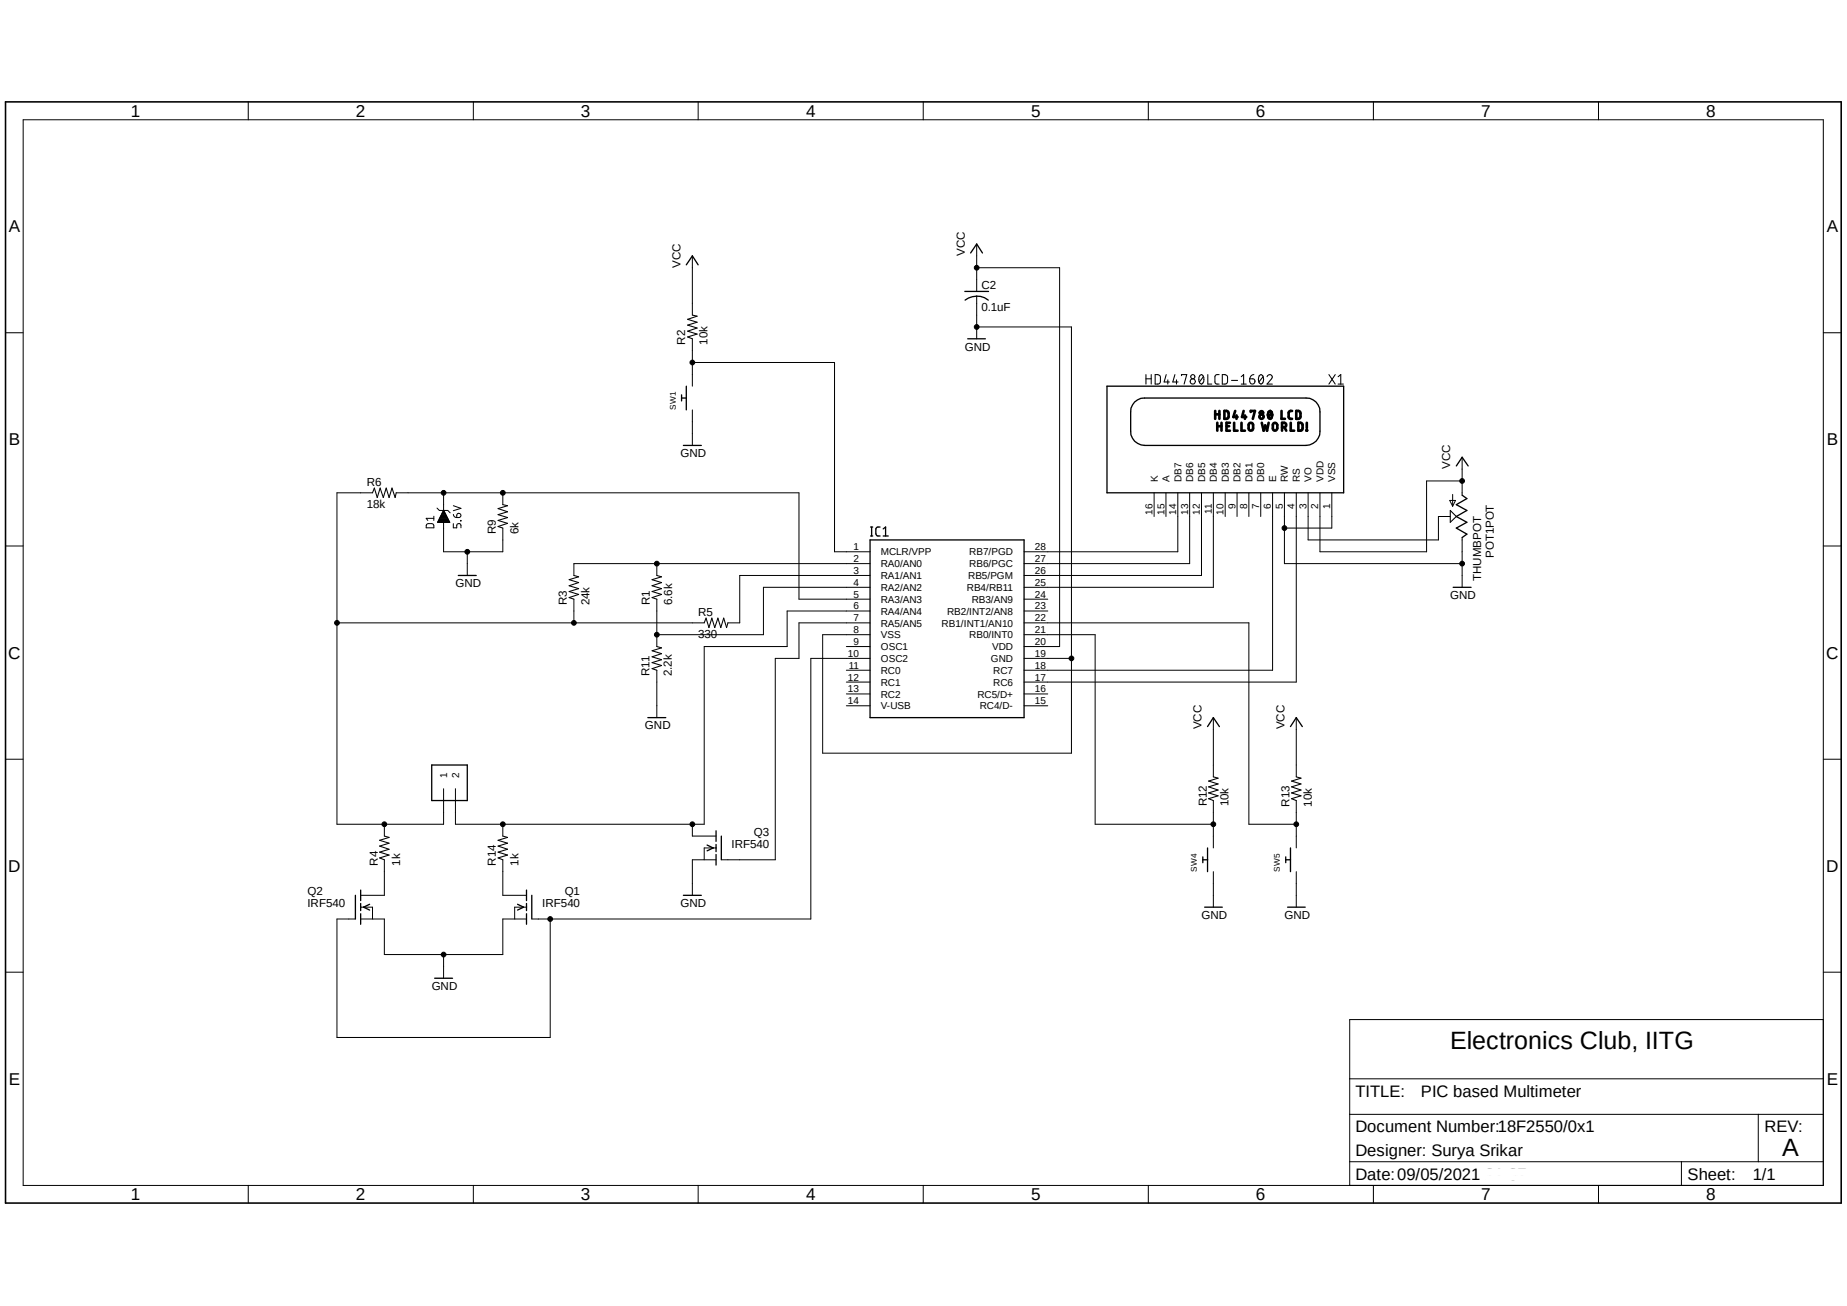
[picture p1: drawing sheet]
<svg xmlns="http://www.w3.org/2000/svg" width="297mm" height="210mm" viewBox="0 0 297 210" stroke-linecap="round" stroke-linejoin="round" font-family="sans-serif">
<path d="M.6 16.1l295.8 177.7M296.4 16.1l-295.8 177.7" fill="none" stroke="#fff" stroke-width=".16"/>
<g fill="none" stroke="#000" stroke-width=".17">
<path d="M111.3 50.7l.8 .1-1.5 .6 1.5 .4-1.5 .5 1.5 .4-1.5 .6 1.5 .4-1.5 .5 .7 .3M59.9 79.2l.3-.7 .5 1.5 .4-1.5 .5 1.5 .5-1.5 .5 1.5 .4-1.5 .5 1.5 .2-.8M184.3 60.2v1.6M184.3 60.9h.8M185.1 60.2v1.6M185.8 60.2h.4l.4 .3a1.22 1.22 0 0 1-.2 1.2l-.6 .1zM187.5 60.2l-.3 1.2h.8M187.8 61.1v.7M188.9 60.2l-.3 1.2h.8M189.2 61.1v.7M190 60.4v-.2h.8l-.4 1.6M193 60.3l.2-.1a.95 .95 0 0 1 0 1.6 .89 .89 0 0 1-.2-1.5z"/>
<path d="M193.5 60.6l-.6 .8M194.2 60.2v1.6h.7M196 60.2l-.5 .1-.1 .3v1l.1 .1 .5 .1M196.6 60.2h.4l.4 .3a1.22 1.22 0 0 1-.2 1.2l-.6 .1zM198 61.2h1M199.6 61.8h.8M199.6 60.6l.4-.4v1.6M201 60.9h.5a.43 .43 0 0 1 .3 .5 .43 .43 0 0 1-.4 .4 .43 .43 0 0 1-.4-.5zM201.6 60.2a.73 .73 0 0 0-.6 .7M202.5 60.5l.3-.3a.9 .9 0 0 1 0 1.6 .95 .95 0 0 1-.3-1.3zM203.1 60.6l-.7 .8M203.8 60.6a.42 .42 0 0 1 .5-.3 .42 .42 0 0 1 .2 .6l-.7 .9h.8"/>
<path d="M213.7 60.2l1 1.6M214.7 60.2l-1 1.6M215.2 61.8h.8M215.2 60.6l.4-.4v1.6M80.9 81.2l.7 .1-1.5 .5 1.5 .5-1.5 .5 1.5 .4-1.5 .5 1.5 .5-1.5 .5 .8 .2M92.3 92.5l.7 .3-1.5 .4 1.5 .5-1.5 .5 1.5 .5-1.5 .4 1.5 .5-1.5 .5 .8 .3M105.6 92.5l.8 .3-1.5 .4 1.5 .5-1.5 .5 1.5 .5-1.5 .4 1.5 .5-1.5 .5 .7 .3M233.2 82.1l1 1-1 .9zM105.6 104l.8 .2-1.5 .4 1.5 .5-1.5 .5 1.5 .5-1.5 .5 1.5 .4-1.5 .5 .7 .3M113.2 100.2l.3-.8 .5 1.5 .5-1.5 .4 1.5 .5-1.5 .5 1.5 .5-1.5 .4 1.5 .3-.7M61.8 134.5l.8 .2-1.6 .4 1.6 .5-1.6 .5 1.6 .5-1.6 .4 1.6 .5-1.6 .5 .8 .3M80.9 134.5l.7 .2-1.5 .4 1.5 .5-1.5 .5 1.5 .5-1.5 .4 1.5 .5-1.5 .5 .8 .3"/>
<path d="M195.1 124.9l.8 .2-1.5 .5 1.5 .5-1.5 .4 1.5 .5-1.5 .5 1.5 .5-1.5 .4 .7 .3M208.4 124.9l.8 .2-1.5 .5 1.5 .5-1.5 .4 1.5 .5-1.5 .5 1.5 .5-1.5 .4 .7 .3"/>
<circle cx="191.8" cy="61.3" r=".43"/>
<circle cx="191.8" cy="60.6" r=".34"/>
</g>
<g fill="none" stroke="#000" stroke-width=".16">
<path d="M3.7 19.3h289.5v171.3h-289.5zM39.9 16.4v2.9M76.1 16.4v2.9M112.3 16.4v2.9M148.5 16.4v2.9M184.7 16.4v2.9M220.9 16.4v2.9M257 16.4v2.9M157.1 39.2v7.7M.9 53.5h2.8M111.3 58.3h22.9v30.4h5.7M111.3 54.5v7.6"/>
<path d="M111.3 41.1v9.6M157.1 43.1h13.3v60.9h-5.7M157.1 52.6h15.2v68.5h-40v-19h7.6M157.1 47.6v6.9M293.2 53.5h2.9M59.9 79.2h-5.7v53.3h17.1v-5.7M63.7 79.2h64.8v17.2h11.4M71.3 79.2v2.9M80.9 79.2v2M111.3 65.9v5.7M185.6 79.2v3.9M187.5 79.2v3.9"/>
<path d="M189.4 79.2v9.5h-24.7M191.3 79.2v11.4h-26.6M193.2 79.2v13.3h-28.5M195.1 79.2v15.2h-30.4M197 79.2v3.9M198.9 79.2v3.9M200.8 79.2v3.9M202.7 79.2v3.9M204.6 79.2v28.6h-39.9M206.5 79.2v11.4h28.6M208.4 79.2v30.5h-43.7M210.4 79.2v7.6h20.9v-3.7h1.9"/>
<path d="M214.2 79.2v5.7h-7.7M233.6 79.5v1.9M235.1 77.3h-5.7v11.4h-17.1v-9.5M235.1 73.5v6.1M.9 87.8h2.8M68.6 84.4l.3-.2h.7l.1 .2 .1 .5h-1.3zM69.8 83v.7M69.8 83.4h-1.3l.3 .3M70.3 81.7l.4 .4h1.3l.4 .4M71.3 84v4.7h9.6v-3.8M72.9 81.3l1.2 .4-1.2 .4M72.9 82.7a.51 .51 0 0 0 .5 .5"/>
<path d="M72.9 84.2v.7h.5v-.4a.34 .34 0 0 1 .4-.3 .34 .34 0 0 1 .3 .3v.4M73.6 82.6a.35 .35 0 0 1 .5 .2 .35 .35 0 0 1-.3 .4h-.4zM74.1 83.7v.1zM75.1 88.7v3.8M92.3 96.4v3.8M105.6 90.6v1.9M105.6 96.4v7.6M139.9 90.6h-47.6v1.9M139.9 92.5h-20.9v7.7h-1.9M139.9 94.4h-17.1v7.7h-17.2M139.9 98.3h-13.3v5.7h-13.4v28.5h-40v-5.7M164.7 96.4h3.8"/>
<path d="M164.7 98.3h3.8M233.1 80.5h1l-.5 .9zM235.1 86.4v8M293.2 87.8h2.9M105.6 107.8v7.6M113.2 100.2h-59M136.1 104h3.8M136.1 107.8h3.8M136.1 109.7h3.8M136.1 111.6h3.8M136.1 113.5h3.8M139.9 100.2h-11.4v5.7h-3.8v32.4h-8.7"/>
<path d="M139.9 105.9h-9.5v41.9h-44.8M164.7 100.2h36.1v32.3h7.6M164.7 102.1h11.4v30.4h19M164.7 105.9h7.6M164.7 111.6h3.8M164.7 113.5h3.8M195.1 115.4v9.5M208.4 115.4v9.5M.9 122.1h2.8M61.8 132.5v2M61.8 138.3v5.7h-3.8M80.9 132.5v2"/>
<path d="M80.9 138.3v5.7h3.8M111.3 132.5v2h3.8M115.1 138.3h-3.8v5.7M115.1 136.4h-1.9v1.9M195.1 128.7v7.7M208.4 128.7v7.7M293.2 122.1h2.9M.9 156.3h2.8M58 145.9h1.9v1.9M58 147.8h3.8v5.7h19.1v-5.7h3.8M71.3 153.5v3.8M84.7 145.9h-1.9v1.9"/>
<path d="M88.5 147.8v19h-34.3v-19h2.9M195.1 140.2v5.7M208.4 140.2v5.7M293.2 156.3h2.9M217 179.2h76.2M217 173.5h76.2M282.7 179.2v7.6M293.2 164h-76.2v26.6M39.9 190.6v2.9M76.1 190.6v2.9M112.3 190.6v2.9M148.5 190.6v2.9"/>
<path d="M184.7 190.6v2.9M220.9 190.6v2.9M257 190.6v2.9M270.4 186.8v3.8M293.2 186.8h-76.2"/>
<circle cx="111.3" cy="58.3" r=".38"/>
<circle cx="157.1" cy="43.1" r=".38"/>
<circle cx="157.1" cy="52.6" r=".38"/>
<circle cx="71.3" cy="79.2" r=".38"/>
<circle cx="80.9" cy="79.2" r=".38"/>
<circle cx="235.1" cy="77.3" r=".38"/>
<circle cx="75.1" cy="88.7" r=".38"/>
<circle cx="105.6" cy="90.6" r=".38"/>
<circle cx="206.5" cy="84.9" r=".38"/>
<circle cx="235.1" cy="90.6" r=".38"/>
<circle cx="54.2" cy="100.2" r=".38"/>
<circle cx="92.3" cy="100.2" r=".38"/>
<circle cx="105.6" cy="102.1" r=".38"/>
<circle cx="172.3" cy="105.9" r=".38"/>
<circle cx="61.8" cy="132.5" r=".38"/>
<circle cx="80.9" cy="132.5" r=".38"/>
<circle cx="111.3" cy="132.5" r=".38"/>
<circle cx="195.1" cy="132.5" r=".38"/>
<circle cx="208.4" cy="132.5" r=".38"/>
<circle cx="71.3" cy="153.5" r=".38"/>
<circle cx="88.5" cy="147.8" r=".38"/>
</g>
<g fill="none" stroke="#000" stroke-width=".21">
<path d="M112.3 42.6l-1-1.5-.9 1.5M155.2 46.9h3.8M155.6 54.5h2.9M158 40.7l-.9-1.5-1 1.5M158.9 48.3a3 3 0 0 0-3.7 0M109.6 63.5v1M109.6 64h.8M109.9 71.6h2.9M110.4 62.1v3.8M178 62.1h38.1v17.1h-38.1zM182.5 64.6l1-.5 .6-.1h25.9a2.17 2.17 0 0 1 2.3 2.3v3a2.24 2.24 0 0 1-2.3 2.3h-25.9a2.24 2.24 0 0 1-2.3-2.3l.1-3.6zM235.1 79.6l.8 .6-1.7 1 1.7 .9-1.7 1 1.7 .9-1.7 .9 1.7 1-.8 .5"/>
<path d="M236.1 74.9l-1-1.4-.9 1.4M70.4 83.9h1.9M70.5 83.8h1.7M70.5 83.7h1.6M70.6 83.6h1.5M70.7 83.4h1.3M70.7 83.3h1.2M70.8 83.2h1.1M70.9 83.1h.9M70.9 82.9h.9M71 82.8h.7M71 82.7h.6"/>
<path d="M71.1 82.5h.4M71.2 82.4h.3M71.2 82.3h.2M71.3 82.2h.1M71.3 82.1l1 1.9h-1.9zM73.7 92.5h2.9M139.9 86.8h24.8v28.6h-24.8zM140 86.2h.3M140 84.8h.3M140.2 84.8v1.4M141.5 84.8l-.6 .1-.1 1 .2 .2 .5 .1M142 86.2h.8"/>
<path d="M142 85l.4-.2v1.4M233.7 94.4h2.9M104.2 115.4h2.9M196.1 116.8l-1-1.4-.9 1.4M209.4 116.8l-1-1.4-.9 1.4M69.4 123h5.7v5.7h-5.7zM113.7 135.9l1 .5-1 .4M115.1 133.6v1.7M115.1 135.8v1.1M115.1 137.4v1.7M116 134.5v3.8M193.4 138.3h.8"/>
<path d="M193.4 137.8v.9M194.2 136.4v3.8M206.8 138.3h.7M206.8 137.8v.9M207.5 136.4v3.8M57.2 144v3.8M58 143.1v1.7M58 145.3v1.1M58 146.9v1.7M59.4 145.4l-.9 .5 .9 .4M69.9 157.3h2.9M83.2 145.4l1 .5-1 .4"/>
<path d="M84.7 146.9v1.7M84.7 143.1v1.7M84.7 145.3v1.1M85.5 144v3.8M109.9 144h2.9M193.7 145.9h2.9M207.1 145.9h2.8"/>
</g>
<g fill="none" stroke="#000" stroke-width=".42">
<path d="M195.4 66.1v1.3M195.4 66.6h.7M195.7 68v1.3M195.7 68.5h.7M196.1 66.1v1.3M196.4 68v1.3M196.9 66.1h.5a.97 .97 0 0 1 0 1.2l-.5 .1zM197.2 68.5h.5M197.8 68h-.6v1.3h.6M198.5 68v1.3h.5M198.6 66.1l-.3 1h.7M198.8 66.8v.6"/>
<path d="M199.6 68v1.3h.6M200 66.1l-.3 1h.7M200.2 66.8v.6M200.8 68.2a.37 .37 0 0 1 .4-.2 .37 .37 0 0 1 .3 .3v.8a.37 .37 0 0 1-.5 .1 .37 .37 0 0 1-.2-.3zM201.1 66.3v-.2h.7l-.3 1.3M202.9 68l.3 1.3 .3-.9 .3 .9 .2-1.3M204.1 66.2l.2-.1a.76 .76 0 0 1 0 1.3 .77 .77 0 0 1-.2-1.2zM204.5 66.4l-.5 .7M204.7 68.2a.37 .37 0 0 1 .4-.2 .37 .37 0 0 1 .3 .3l-.1 .8a.34 .34 0 0 1-.6 0zM206.1 66.1v1.3h.5M206.2 68.7h.5a.37 .37 0 0 0 .1-.4 .37 .37 0 0 0-.3-.3h-.3v1.3M206.5 68.7l.3 .6"/>
<path d="M207.6 68v1.3h.5M207.8 66.1l-.5 .1-.1 .2 .1 .8v.1l.5 .1M208.4 66.1h.6a.97 .97 0 0 1 0 1.2l-.6 .1zM208.8 68h.5a.98 .98 0 0 1 .1 1.1l-.1 .1-.5 .1zM210.1 69.2l.1 .1zM210.1 68v.8"/>
<circle cx="202.8" cy="67" r=".35"/>
<circle cx="202.9" cy="66.4" r=".26"/>
</g>
<g fill="#000">
<circle cx="111.3" cy="58.3" r=".38"/>
<circle cx="157.1" cy="43.1" r=".38"/>
<circle cx="157.1" cy="52.6" r=".38"/>
<circle cx="71.3" cy="79.2" r=".38"/>
<circle cx="80.9" cy="79.2" r=".38"/>
<circle cx="235.1" cy="77.3" r=".38"/>
<circle cx="75.1" cy="88.7" r=".38"/>
<circle cx="105.6" cy="90.6" r=".38"/>
<circle cx="206.5" cy="84.9" r=".38"/>
<circle cx="235.1" cy="90.6" r=".38"/>
<circle cx="54.2" cy="100.2" r=".38"/>
<circle cx="92.3" cy="100.2" r=".38"/>
<circle cx="105.6" cy="102.1" r=".38"/>
<circle cx="172.3" cy="105.9" r=".38"/>
<circle cx="61.8" cy="132.5" r=".38"/>
<circle cx="80.9" cy="132.5" r=".38"/>
<circle cx="111.3" cy="132.5" r=".38"/>
<circle cx="195.1" cy="132.5" r=".38"/>
<circle cx="208.4" cy="132.5" r=".38"/>
<circle cx="71.3" cy="153.5" r=".38"/>
<circle cx="88.5" cy="147.8" r=".38"/>
</g>
<path d="M.9 16.4h295.2v177.1h-295.2z" fill="none" stroke="#000" stroke-width=".25"/>
<g fill="#fff">
<circle cx="205.6" cy="183.5" r="1.6"/>
<circle cx="211.5" cy="183.3" r="1.42"/>
</g>
<path d="M238.9 188.2h6.9" fill="none" stroke="#fff" stroke-width=".68"/>
<path d="M182.2 165.4h9.9M238.6 188.7h9.9M239 189.4h9.9" fill="none" stroke="#fff" stroke-width=".85"/>
<g font-size="4">
<text x="233.2" y="168.7">Electronics Club, IITG</text>
<text x="286.6" y="185.9">A</text>
</g>
<g font-size="2.8">
<text x="21" y="18.8">1</text>
<text x="57.2" y="18.8">2</text>
<text x="93.4" y="18.8">3</text>
<text x="129.6" y="18.8">4</text>
<text x="165.8" y="18.8">5</text>
<text x="202" y="18.8">6</text>
<text x="238.2" y="18.8">7</text>
<text x="274.3" y="18.8">8</text>
<text x="1.4" y="37.3">A</text>
<text x="293.7" y="37.3">A</text>
<text x="1.4" y="71.6">B</text>
<text x="293.7" y="71.6">B</text>
<text x="1.3" y="105.9">C</text>
<text x="293.7" y="105.9">C</text>
<text x="1.3" y="140.2">D</text>
<text x="293.7" y="140.2">D</text>
<text x="1.4" y="174.4">E</text>
<text x="293.7" y="174.4">E</text>
<text x="21" y="193">1</text>
<text x="57.2" y="193">2</text>
<text x="93.4" y="193">3</text>
<text x="129.6" y="193">4</text>
<text x="165.8" y="193">5</text>
<text x="202" y="193">6</text>
<text x="238.2" y="193">7</text>
<text x="274.3" y="193">8</text>
</g>
<g font-size="2.7">
<text x="218" y="176.3">TITLE:</text>
<text x="228.5" y="176.3">PIC based Multimeter</text>
<text x="218" y="185.9">Designer: Surya Srikar</text>
<text x="218" y="182.1">Document Number:18F2550/0x1</text>
<text x="283.8" y="182.1">REV:</text>
<text x="218" y="189.7">Date:09/05/2021 21:37</text>
<text x="271.4" y="189.7">Sheet:</text>
<text x="281.8" y="189.7">1/1</text>
</g>
<g font-size="1.9">
<text x="155.1" y="41.1" transform="rotate(-90 155.1 41.1)">VCC</text>
<text x="109.4" y="43.1" transform="rotate(-90 109.4 43.1)">VCC</text>
<text x="157.8" y="46.4">C2</text>
<text x="157.8" y="50">0.1uF</text>
<text x="110.2" y="55.4" transform="rotate(-90 110.2 55.4)">R2</text>
<text x="113.8" y="55.4" transform="rotate(-90 113.8 55.4)">10k</text>
<text x="155.2" y="56.4">GND</text>
<text x="109.4" y="73.5">GND</text>
<text x="233.2" y="75.4" transform="rotate(-90 233.2 75.4)">VCC</text>
<text x="59" y="81.7">18k</text>
<text x="59" y="78.1">R6</text>
<text x="79.8" y="85.9" transform="rotate(-90 79.8 85.9)">R9</text>
<text x="83.4" y="85.9" transform="rotate(-90 83.4 85.9)">6k</text>
<text x="240.2" y="89.7" transform="rotate(-90 240.2 89.7)">POT1POT</text>
<text x="73.2" y="94.4">GND</text>
<text x="238.2" y="93.4" transform="rotate(-90 238.2 93.4)">THUMBPOT</text>
<text x="91.2" y="97.3" transform="rotate(-90 91.2 97.3)">R3</text>
<text x="94.8" y="97.3" transform="rotate(-90 94.8 97.3)">24k</text>
<text x="104.5" y="97.3" transform="rotate(-90 104.5 97.3)">R1</text>
<text x="108.1" y="97.3" transform="rotate(-90 108.1 97.3)">6.6k</text>
<text x="112.3" y="99.1">R5</text>
<text x="233.2" y="96.4">GND</text>
<text x="112.3" y="102.7">330</text>
<text x="104.5" y="108.7" transform="rotate(-90 104.5 108.7)">R11</text>
<text x="108.1" y="108.7" transform="rotate(-90 108.1 108.7)">2.2k</text>
<text x="103.7" y="117.3">GND</text>
<text x="193.2" y="117.3" transform="rotate(-90 193.2 117.3)">VCC</text>
<text x="206.5" y="117.3" transform="rotate(-90 206.5 117.3)">VCC</text>
<text x="194" y="129.7" transform="rotate(-90 194 129.7)">R12</text>
<text x="197.5" y="129.6" transform="rotate(-90 197.5 129.6)">10k</text>
<text x="207.3" y="129.7" transform="rotate(-90 207.3 129.7)">R13</text>
<text x="210.9" y="129.7" transform="rotate(-90 210.9 129.7)">10k</text>
<text x="117.6" y="136.4">IRF540</text>
<text x="121.2" y="134.5">Q3</text>
<text x="49.4" y="144">Q2</text>
<text x="60.7" y="139.2" transform="rotate(-90 60.7 139.2)">R4</text>
<text x="64.3" y="139.2" transform="rotate(-90 64.3 139.2)">1k</text>
<text x="79.8" y="139.2" transform="rotate(-90 79.8 139.2)">R14</text>
<text x="83.4" y="139.2" transform="rotate(-90 83.4 139.2)">1k</text>
<text x="90.8" y="144">Q1</text>
<text x="49.4" y="145.9">IRF540</text>
<text x="87.2" y="145.9">IRF540</text>
<text x="109.4" y="145.9">GND</text>
<text x="193.2" y="147.8">GND</text>
<text x="206.5" y="147.8">GND</text>
<text x="69.4" y="159.2">GND</text>
</g>
<g font-size="1.6">
<text x="186.2" y="77.5" transform="rotate(-90 186.2 77.5)">K</text>
<text x="188.1" y="77.5" transform="rotate(-90 188.1 77.5)">A</text>
<text x="190" y="77.5" transform="rotate(-90 190 77.5)">DB7</text>
<text x="191.9" y="77.5" transform="rotate(-90 191.9 77.5)">DB6</text>
<text x="193.8" y="77.5" transform="rotate(-90 193.8 77.5)">DB5</text>
<text x="195.7" y="77.5" transform="rotate(-90 195.7 77.5)">DB4</text>
<text x="197.6" y="77.5" transform="rotate(-90 197.6 77.5)">DB3</text>
<text x="199.5" y="77.5" transform="rotate(-90 199.5 77.5)">DB2</text>
<text x="201.4" y="77.5" transform="rotate(-90 201.4 77.5)">DB1</text>
<text x="203.3" y="77.5" transform="rotate(-90 203.3 77.5)">DB0</text>
<text x="205.2" y="77.5" transform="rotate(-90 205.2 77.5)">E</text>
<text x="207.1" y="77.5" transform="rotate(-90 207.1 77.5)">RW</text>
<text x="209" y="77.5" transform="rotate(-90 209 77.5)">RS</text>
<text x="210.9" y="77.5" transform="rotate(-90 210.9 77.5)">VO</text>
<text x="212.8" y="77.5" transform="rotate(-90 212.8 77.5)">VDD</text>
<text x="214.7" y="77.5" transform="rotate(-90 214.7 77.5)">VSS</text>
<text x="185.3" y="82.8" transform="rotate(-90 185.3 82.8)">16</text>
<text x="187.2" y="82.8" transform="rotate(-90 187.2 82.8)">15</text>
<text x="189.1" y="82.8" transform="rotate(-90 189.1 82.8)">14</text>
<text x="191" y="82.8" transform="rotate(-90 191 82.8)">13</text>
<text x="193" y="82.8" transform="rotate(-90 193 82.8)">12</text>
<text x="194.9" y="82.6" transform="rotate(-90 194.9 82.6)">11</text>
<text x="196.8" y="82.8" transform="rotate(-90 196.8 82.8)">10</text>
<text x="198.7" y="81.9" transform="rotate(-90 198.7 81.9)">9</text>
<text x="200.6" y="81.9" transform="rotate(-90 200.6 81.9)">8</text>
<text x="202.5" y="81.9" transform="rotate(-90 202.5 81.9)">7</text>
<text x="204.4" y="81.9" transform="rotate(-90 204.4 81.9)">6</text>
<text x="206.3" y="81.9" transform="rotate(-90 206.3 81.9)">5</text>
<text x="208.2" y="81.9" transform="rotate(-90 208.2 81.9)">4</text>
<text x="210.1" y="81.9" transform="rotate(-90 210.1 81.9)">3</text>
<text x="212" y="81.9" transform="rotate(-90 212 81.9)">2</text>
<text x="213.9" y="81.9" transform="rotate(-90 213.9 81.9)">1</text>
<text x="137.2" y="88.5">1</text>
<text x="141.6" y="89.3">MCLR/VPP</text>
<text x="155.9" y="89.3">RB7/PGD</text>
<text x="166.4" y="88.5">28</text>
<text x="137.2" y="90.4">2</text>
<text x="137.2" y="92.3">3</text>
<text x="137.2" y="94.2">4</text>
<text x="141.6" y="91.2">RA0/AN0</text>
<text x="141.6" y="93.1">RA1/AN1</text>
<text x="141.6" y="95">RA2/AN2</text>
<text x="155.5" y="95">RB4/RB11</text>
<text x="155.7" y="93.1">RB5/PGM</text>
<text x="155.9" y="91.2">RB6/PGC</text>
<text x="166.4" y="94.2">25</text>
<text x="166.4" y="92.3">26</text>
<text x="166.4" y="90.4">27</text>
<text x="137.2" y="96.1">5</text>
<text x="137.2" y="99.9">7</text>
<text x="137.2" y="98">6</text>
<text x="137.2" y="101.8">8</text>
<text x="141.6" y="96.9">RA3/AN3</text>
<text x="141.6" y="100.8">RA5/AN5</text>
<text x="141.6" y="98.8">RA4/AN4</text>
<text x="151.4" y="100.8">RB1/INT1/AN10</text>
<text x="152.3" y="98.8">RB2/INT2/AN8</text>
<text x="156.3" y="96.9">RB3/AN9</text>
<text x="166.4" y="101.8">21</text>
<text x="166.4" y="99.9">22</text>
<text x="166.4" y="98">23</text>
<text x="166.4" y="96.1">24</text>
<text x="136.4" y="105.6">10</text>
<text x="136.5" y="107.5">11</text>
<text x="137.2" y="103.7">9</text>
<text x="141.6" y="102.7">VSS</text>
<text x="141.6" y="104.6">OSC1</text>
<text x="141.6" y="106.5">OSC2</text>
<text x="155.9" y="102.7">RB0/INT0</text>
<text x="159.3" y="106.5">GND</text>
<text x="159.6" y="104.6">VDD</text>
<text x="166.4" y="107.5">18</text>
<text x="166.4" y="105.6">19</text>
<text x="166.4" y="103.7">20</text>
<text x="136.4" y="109.4">12</text>
<text x="136.4" y="111.3">13</text>
<text x="136.4" y="113.2">14</text>
<text x="141.6" y="108.4">RC0</text>
<text x="141.6" y="110.3">RC1</text>
<text x="141.6" y="112.2">RC2</text>
<text x="157.2" y="112.2">RC5/D+</text>
<text x="159.7" y="110.3">RC6</text>
<text x="159.7" y="108.4">RC7</text>
<text x="166.4" y="113.2">15</text>
<text x="166.4" y="111.3">16</text>
<text x="166.4" y="109.4">17</text>
<text x="141.6" y="114.1">V-USB</text>
<text x="157.6" y="114.1">RC4/D-</text>
<text x="71.9" y="125.1" transform="rotate(-90 71.9 125.1)">1</text>
<text x="73.8" y="125.1" transform="rotate(-90 73.8 125.1)">2</text>
</g>
<g font-size="1.3">
<text x="108.7" y="65.9" transform="rotate(-90 108.7 65.9)">SW1</text>
<text x="192.5" y="140.2" transform="rotate(-90 192.5 140.2)">SW4</text>
<text x="205.8" y="140.2" transform="rotate(-90 205.8 140.2)">SW5</text>
</g>
</svg>
